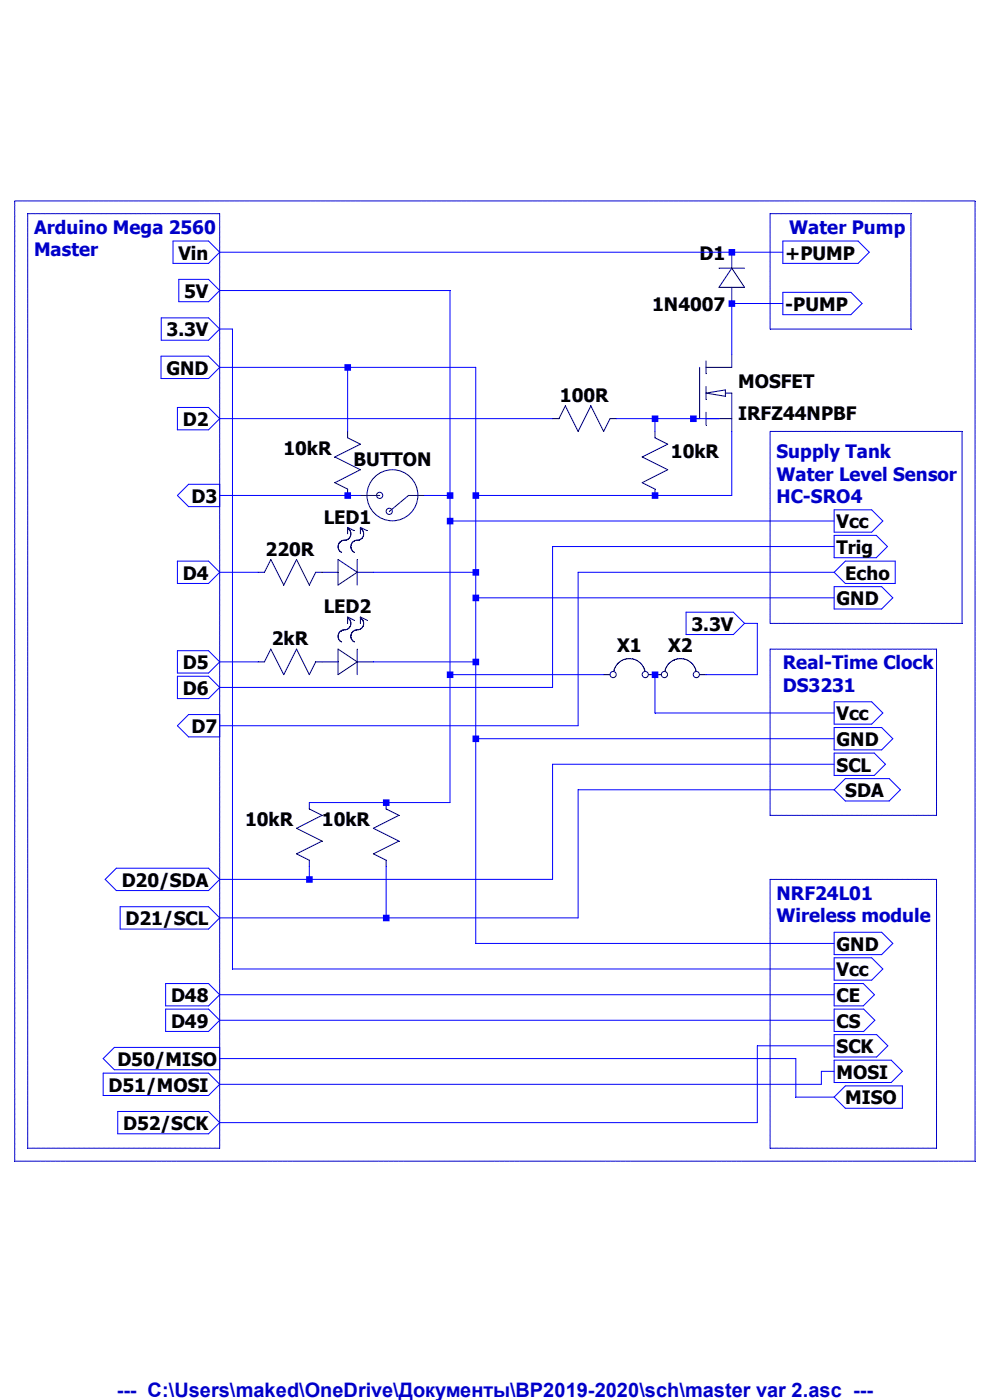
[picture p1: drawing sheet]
<svg xmlns="http://www.w3.org/2000/svg" width="210mm" height="297mm" viewBox="0 0 210 297" stroke-linecap="round" stroke-linejoin="round" font-family="sans-serif">
<path d="M117.2 88.8h1.4" fill="none" stroke="#00007f" stroke-width=".21"/>
<path d="M119.9 86.1l-1.3 2.7" fill="none" stroke="#00007f" stroke-width=".21"/>
<path d="M119.9 86.1l2.7 5.4" fill="none" stroke="#00007f" stroke-width=".21"/>
<path d="M125.3 86.1l-2.7 5.4" fill="none" stroke="#00007f" stroke-width=".21"/>
<path d="M125.3 86.1l2.8 5.4" fill="none" stroke="#00007f" stroke-width=".21"/>
<path d="M129.4 88.8h1.4" fill="none" stroke="#00007f" stroke-width=".21"/>
<path d="M129.4 88.8l-1.3 2.7" fill="none" stroke="#00007f" stroke-width=".21"/>
<path d="M155.2 83.4v8.1" fill="none" stroke="#00007f" stroke-width=".21"/>
<path d="M149.8 88.8h5.4" fill="none" stroke="#00007f" stroke-width=".21"/>
<path d="M153.9 83.4h1.3" fill="none" stroke="#00007f" stroke-width=".21"/>
<path d="M153.9 82.7l-4.1 .7" fill="none" stroke="#00007f" stroke-width=".21"/>
<path d="M149.8 83.4l4.1 .7" fill="none" stroke="#00007f" stroke-width=".21"/>
<path d="M153.9 82.7v1.4" fill="none" stroke="#00007f" stroke-width=".21"/>
<path d="M149.8 76.6v2.7" fill="none" stroke="#00007f" stroke-width=".21"/>
<path d="M149.8 82v2.8" fill="none" stroke="#00007f" stroke-width=".21"/>
<path d="M149.8 87.5v2.7" fill="none" stroke="#00007f" stroke-width=".21"/>
<path d="M147.1 88.8h1.3" fill="none" stroke="#00007f" stroke-width=".21"/>
<path d="M148.4 77.9v10.9" fill="none" stroke="#00007f" stroke-width=".21"/>
<path d="M149.8 77.9h5.4" fill="none" stroke="#00007f" stroke-width=".21"/>
<path d="M155.2 75.2v2.7" fill="none" stroke="#00007f" stroke-width=".21"/>
<path d="M152.5 56.9h5.4" fill="none" stroke="#00007f" stroke-width=".21"/>
<path d="M152.5 61h5.4" fill="none" stroke="#00007f" stroke-width=".21"/>
<path d="M155.2 56.9l-2.7 4.1" fill="none" stroke="#00007f" stroke-width=".21"/>
<path d="M155.2 56.9l2.7 4.1" fill="none" stroke="#00007f" stroke-width=".21"/>
<path d="M155.2 61v3.4" fill="none" stroke="#00007f" stroke-width=".21"/>
<path d="M155.2 53.5v3.4" fill="none" stroke="#00007f" stroke-width=".21"/>
<path d="M138.9 103.8v1.3" fill="none" stroke="#00007f" stroke-width=".21"/>
<path d="M136.2 102.4l2.7 1.4" fill="none" stroke="#00007f" stroke-width=".21"/>
<path d="M141.6 99.7l-5.4 2.7" fill="none" stroke="#00007f" stroke-width=".21"/>
<path d="M136.2 96.9l5.4 2.8" fill="none" stroke="#00007f" stroke-width=".21"/>
<path d="M141.6 94.2l-5.4 2.7" fill="none" stroke="#00007f" stroke-width=".21"/>
<path d="M138.9 91.5v1.4" fill="none" stroke="#00007f" stroke-width=".21"/>
<path d="M138.9 92.9l2.7 1.3" fill="none" stroke="#00007f" stroke-width=".21"/>
<path d="M73.7 91.5v1.4" fill="none" stroke="#00007f" stroke-width=".21"/>
<path d="M73.7 92.9l2.8 1.3" fill="none" stroke="#00007f" stroke-width=".21"/>
<path d="M76.5 94.2l-5.5 2.7" fill="none" stroke="#00007f" stroke-width=".21"/>
<path d="M71 96.9l5.5 2.8" fill="none" stroke="#00007f" stroke-width=".21"/>
<path d="M76.5 99.7l-5.5 2.7" fill="none" stroke="#00007f" stroke-width=".21"/>
<path d="M73.7 103.8v1.3" fill="none" stroke="#00007f" stroke-width=".21"/>
<path d="M71 102.4l2.7 1.4" fill="none" stroke="#00007f" stroke-width=".21"/>
<path d="M76.5 105.1h4.1" fill="none" stroke="#00007f" stroke-width=".21"/>
<path d="M86.7 105.1h3.3" fill="none" stroke="#00007f" stroke-width=".21"/>
<path d="M86.7 105.1l-4.1 3.4" fill="none" stroke="#00007f" stroke-width=".21"/>
<g fill="none" stroke="#00007f" stroke-width=".21">
<path d="M54.7 121.4h1.4"/>
<circle cx="80.5" cy="105.1" r=".66"/>
<circle cx="82.6" cy="108.5" r=".66"/>
<circle cx="83.2" cy="105.1" r="5.4"/>
</g>
<path d="M57.4 118.7l-1.3 2.7" fill="none" stroke="#00007f" stroke-width=".21"/>
<path d="M57.4 118.7l2.8 5.4" fill="none" stroke="#00007f" stroke-width=".21"/>
<path d="M62.9 118.7l-2.7 5.4" fill="none" stroke="#00007f" stroke-width=".21"/>
<path d="M62.9 118.7l2.7 5.4" fill="none" stroke="#00007f" stroke-width=".21"/>
<path d="M67 121.4h1.3" fill="none" stroke="#00007f" stroke-width=".21"/>
<path d="M67 121.4l-1.4 2.7" fill="none" stroke="#00007f" stroke-width=".21"/>
<path d="M75.8 118.7v5.4" fill="none" stroke="#00007f" stroke-width=".21"/>
<path d="M71.7 118.7v5.4" fill="none" stroke="#00007f" stroke-width=".21"/>
<path d="M71.7 118.7l4.1 2.7" fill="none" stroke="#00007f" stroke-width=".21"/>
<path d="M75.8 121.4l-4.1 2.7" fill="none" stroke="#00007f" stroke-width=".21"/>
<path d="M68.3 121.4h3.4" fill="none" stroke="#00007f" stroke-width=".21"/>
<path d="M75.8 121.4h3.4" fill="none" stroke="#00007f" stroke-width=".21"/>
<path d="M73.7 111.9l1.4 .7" fill="none" stroke="#00007f" stroke-width=".21"/>
<path d="M73.7 111.9v1.3" fill="none" stroke="#00007f" stroke-width=".21"/>
<path d="M76.5 111.9l1.4 .7" fill="none" stroke="#00007f" stroke-width=".21"/>
<path d="M76.5 111.9v1.3" fill="none" stroke="#00007f" stroke-width=".21"/>
<path d="M72.4 117.1l.1 .1" fill="none" stroke="#00007f" stroke-width=".21"/>
<path d="M72.3 117.1h.1" fill="none" stroke="#00007f" stroke-width=".21"/>
<path d="M72.2 117l.1 .1" fill="none" stroke="#00007f" stroke-width=".21"/>
<path d="M72.1 116.9l.1 .1" fill="none" stroke="#00007f" stroke-width=".21"/>
<path d="M72 116.8l.1 .1" fill="none" stroke="#00007f" stroke-width=".21"/>
<path d="M72 116.8h.1" fill="none" stroke="#00007f" stroke-width=".21"/>
<path d="M71.9 116.6l.1 .2" fill="none" stroke="#00007f" stroke-width=".21"/>
<path d="M71.8 116.5l.1 .1" fill="none" stroke="#00007f" stroke-width=".21"/>
<path d="M71.8 116.4v.1" fill="none" stroke="#00007f" stroke-width=".21"/>
<path d="M71.8 116.3v.1" fill="none" stroke="#00007f" stroke-width=".21"/>
<path d="M71.8 116.2v.1" fill="none" stroke="#00007f" stroke-width=".21"/>
<path d="M71.7 116.1l.1 .1" fill="none" stroke="#00007f" stroke-width=".21"/>
<path d="M71.7 116v.1" fill="none" stroke="#00007f" stroke-width=".21"/>
<path d="M71.7 115.9v.1" fill="none" stroke="#00007f" stroke-width=".21"/>
<path d="M71.8 115.8l-.1 .1" fill="none" stroke="#00007f" stroke-width=".21"/>
<path d="M71.8 115.7v.1" fill="none" stroke="#00007f" stroke-width=".21"/>
<path d="M71.8 115.5v.2" fill="none" stroke="#00007f" stroke-width=".21"/>
<path d="M71.8 115.4v.1" fill="none" stroke="#00007f" stroke-width=".21"/>
<path d="M71.9 115.3l-.1 .1" fill="none" stroke="#00007f" stroke-width=".21"/>
<path d="M71.9 115.2v.1" fill="none" stroke="#00007f" stroke-width=".21"/>
<path d="M72 115.1l-.1 .1" fill="none" stroke="#00007f" stroke-width=".21"/>
<path d="M72.1 115.1h-.1" fill="none" stroke="#00007f" stroke-width=".21"/>
<path d="M72.1 115v.1" fill="none" stroke="#00007f" stroke-width=".21"/>
<path d="M72.2 114.9l-.1 .1" fill="none" stroke="#00007f" stroke-width=".21"/>
<path d="M72.3 114.9h-.1" fill="none" stroke="#00007f" stroke-width=".21"/>
<path d="M72.4 114.8l-.1 .1" fill="none" stroke="#00007f" stroke-width=".21"/>
<path d="M72.5 114.7l-.1 .1" fill="none" stroke="#00007f" stroke-width=".21"/>
<path d="M72.6 114.7h-.1" fill="none" stroke="#00007f" stroke-width=".21"/>
<path d="M72.7 114.6l-.1 .1" fill="none" stroke="#00007f" stroke-width=".21"/>
<path d="M72.7 114.6h.2" fill="none" stroke="#00007f" stroke-width=".21"/>
<path d="M73 114.6h-.1" fill="none" stroke="#00007f" stroke-width=".21"/>
<path d="M73 114.6h.1" fill="none" stroke="#00007f" stroke-width=".21"/>
<path d="M73.7 112.1h.1" fill="none" stroke="#00007f" stroke-width=".21"/>
<path d="M73.8 112.1h.1" fill="none" stroke="#00007f" stroke-width=".21"/>
<path d="M73.9 112.1l.1 .1" fill="none" stroke="#00007f" stroke-width=".21"/>
<path d="M74 112.2v.1" fill="none" stroke="#00007f" stroke-width=".21"/>
<path d="M74 112.3l.1 .1" fill="none" stroke="#00007f" stroke-width=".21"/>
<path d="M74.1 112.4l.1 .1" fill="none" stroke="#00007f" stroke-width=".21"/>
<path d="M74.2 112.5l.1 .1" fill="none" stroke="#00007f" stroke-width=".21"/>
<path d="M74.3 112.6v.1" fill="none" stroke="#00007f" stroke-width=".21"/>
<path d="M74.3 112.7v.1" fill="none" stroke="#00007f" stroke-width=".21"/>
<path d="M74.3 112.8l.1 .1" fill="none" stroke="#00007f" stroke-width=".21"/>
<path d="M74.4 112.9v.1" fill="none" stroke="#00007f" stroke-width=".21"/>
<path d="M74.4 113v.1" fill="none" stroke="#00007f" stroke-width=".21"/>
<path d="M74.4 113.1v.1" fill="none" stroke="#00007f" stroke-width=".21"/>
<path d="M74.4 113.2v.1" fill="none" stroke="#00007f" stroke-width=".21"/>
<path d="M74.4 113.3v.2" fill="none" stroke="#00007f" stroke-width=".21"/>
<path d="M74.4 113.5v.1" fill="none" stroke="#00007f" stroke-width=".21"/>
<path d="M74.4 113.6v.1" fill="none" stroke="#00007f" stroke-width=".21"/>
<path d="M74.4 113.7l-.1 .1" fill="none" stroke="#00007f" stroke-width=".21"/>
<path d="M74.3 113.8v.1" fill="none" stroke="#00007f" stroke-width=".21"/>
<path d="M74.3 113.9l-.1 .1" fill="none" stroke="#00007f" stroke-width=".21"/>
<path d="M74.2 114v.1" fill="none" stroke="#00007f" stroke-width=".21"/>
<path d="M74.2 114.1l-.1 .1" fill="none" stroke="#00007f" stroke-width=".21"/>
<path d="M74.1 114.2l-.1 .1" fill="none" stroke="#00007f" stroke-width=".21"/>
<path d="M74 114.3h-.1" fill="none" stroke="#00007f" stroke-width=".21"/>
<path d="M73.9 114.3l-.1 .1" fill="none" stroke="#00007f" stroke-width=".21"/>
<path d="M73.8 114.4h-.1" fill="none" stroke="#00007f" stroke-width=".21"/>
<path d="M73.7 114.4l-.1 .1" fill="none" stroke="#00007f" stroke-width=".21"/>
<path d="M73.6 114.5l-.1 .1" fill="none" stroke="#00007f" stroke-width=".21"/>
<path d="M73.4 114.6h.1" fill="none" stroke="#00007f" stroke-width=".21"/>
<path d="M73.4 114.6h-.1" fill="none" stroke="#00007f" stroke-width=".21"/>
<path d="M73.2 114.6h.1" fill="none" stroke="#00007f" stroke-width=".21"/>
<path d="M73.1 114.6h.1" fill="none" stroke="#00007f" stroke-width=".21"/>
<path d="M75.1 117.1l.1 .1" fill="none" stroke="#00007f" stroke-width=".21"/>
<path d="M75 117.1h.1" fill="none" stroke="#00007f" stroke-width=".21"/>
<path d="M74.9 117l.1 .1" fill="none" stroke="#00007f" stroke-width=".21"/>
<path d="M74.8 116.9l.1 .1" fill="none" stroke="#00007f" stroke-width=".21"/>
<path d="M74.8 116.8v.1" fill="none" stroke="#00007f" stroke-width=".21"/>
<path d="M74.7 116.8h.1" fill="none" stroke="#00007f" stroke-width=".21"/>
<path d="M74.6 116.6l.1 .2" fill="none" stroke="#00007f" stroke-width=".21"/>
<path d="M74.5 116.5l.1 .1" fill="none" stroke="#00007f" stroke-width=".21"/>
<path d="M74.5 116.4v.1" fill="none" stroke="#00007f" stroke-width=".21"/>
<path d="M74.5 116.3v.1" fill="none" stroke="#00007f" stroke-width=".21"/>
<path d="M74.5 116.2v.1" fill="none" stroke="#00007f" stroke-width=".21"/>
<path d="M74.4 116.1l.1 .1" fill="none" stroke="#00007f" stroke-width=".21"/>
<path d="M74.4 116v.1" fill="none" stroke="#00007f" stroke-width=".21"/>
<path d="M74.4 115.9v.1" fill="none" stroke="#00007f" stroke-width=".21"/>
<path d="M74.5 115.8l-.1 .1" fill="none" stroke="#00007f" stroke-width=".21"/>
<path d="M74.5 115.7v.1" fill="none" stroke="#00007f" stroke-width=".21"/>
<path d="M74.5 115.5v.2" fill="none" stroke="#00007f" stroke-width=".21"/>
<path d="M74.5 115.4v.1" fill="none" stroke="#00007f" stroke-width=".21"/>
<path d="M74.6 115.3l-.1 .1" fill="none" stroke="#00007f" stroke-width=".21"/>
<path d="M74.6 115.2v.1" fill="none" stroke="#00007f" stroke-width=".21"/>
<path d="M74.7 115.1l-.1 .1" fill="none" stroke="#00007f" stroke-width=".21"/>
<path d="M74.8 115.1h-.1" fill="none" stroke="#00007f" stroke-width=".21"/>
<path d="M74.8 115v.1" fill="none" stroke="#00007f" stroke-width=".21"/>
<path d="M74.9 114.9l-.1 .1" fill="none" stroke="#00007f" stroke-width=".21"/>
<path d="M75.1 114.9h-.2" fill="none" stroke="#00007f" stroke-width=".21"/>
<path d="M75.1 114.8v.1" fill="none" stroke="#00007f" stroke-width=".21"/>
<path d="M75.2 114.7l-.1 .1" fill="none" stroke="#00007f" stroke-width=".21"/>
<path d="M75.4 114.7h-.2" fill="none" stroke="#00007f" stroke-width=".21"/>
<path d="M75.4 114.6v.1" fill="none" stroke="#00007f" stroke-width=".21"/>
<path d="M75.4 114.6h.2" fill="none" stroke="#00007f" stroke-width=".21"/>
<path d="M75.7 114.6h-.1" fill="none" stroke="#00007f" stroke-width=".21"/>
<path d="M75.7 114.6h.1" fill="none" stroke="#00007f" stroke-width=".21"/>
<path d="M76.4 112.1h.1" fill="none" stroke="#00007f" stroke-width=".21"/>
<path d="M76.5 112.1h.1" fill="none" stroke="#00007f" stroke-width=".21"/>
<path d="M76.6 112.1l.1 .1" fill="none" stroke="#00007f" stroke-width=".21"/>
<path d="M76.7 112.2l.1 .1" fill="none" stroke="#00007f" stroke-width=".21"/>
<path d="M76.8 112.3v.1" fill="none" stroke="#00007f" stroke-width=".21"/>
<path d="M76.8 112.4l.1 .1" fill="none" stroke="#00007f" stroke-width=".21"/>
<path d="M76.9 112.5l.1 .1" fill="none" stroke="#00007f" stroke-width=".21"/>
<path d="M77 112.6v.1" fill="none" stroke="#00007f" stroke-width=".21"/>
<path d="M77 112.7v.1" fill="none" stroke="#00007f" stroke-width=".21"/>
<path d="M77 112.8l.1 .1" fill="none" stroke="#00007f" stroke-width=".21"/>
<path d="M77.1 112.9v.1" fill="none" stroke="#00007f" stroke-width=".21"/>
<path d="M77.1 113v.1" fill="none" stroke="#00007f" stroke-width=".21"/>
<path d="M77.1 113.1v.1" fill="none" stroke="#00007f" stroke-width=".21"/>
<path d="M77.1 113.2v.1" fill="none" stroke="#00007f" stroke-width=".21"/>
<path d="M77.1 113.3v.2" fill="none" stroke="#00007f" stroke-width=".21"/>
<path d="M77.1 113.5v.1" fill="none" stroke="#00007f" stroke-width=".21"/>
<path d="M77.1 113.6v.1" fill="none" stroke="#00007f" stroke-width=".21"/>
<path d="M77.1 113.7l-.1 .1" fill="none" stroke="#00007f" stroke-width=".21"/>
<path d="M77 113.8v.1" fill="none" stroke="#00007f" stroke-width=".21"/>
<path d="M77 113.9l-.1 .1" fill="none" stroke="#00007f" stroke-width=".21"/>
<path d="M76.9 114v.1" fill="none" stroke="#00007f" stroke-width=".21"/>
<path d="M76.9 114.1l-.1 .1" fill="none" stroke="#00007f" stroke-width=".21"/>
<path d="M76.8 114.2l-.1 .1" fill="none" stroke="#00007f" stroke-width=".21"/>
<path d="M76.7 114.3h-.1" fill="none" stroke="#00007f" stroke-width=".21"/>
<path d="M76.6 114.3l-.1 .1" fill="none" stroke="#00007f" stroke-width=".21"/>
<path d="M76.5 114.4h.1" fill="none" stroke="#00007f" stroke-width=".21"/>
<path d="M76.5 114.4l-.2 .1" fill="none" stroke="#00007f" stroke-width=".21"/>
<path d="M76.3 114.5l-.1 .1" fill="none" stroke="#00007f" stroke-width=".21"/>
<path d="M76.1 114.6h.1" fill="none" stroke="#00007f" stroke-width=".21"/>
<path d="M76.1 114.6h-.1" fill="none" stroke="#00007f" stroke-width=".21"/>
<path d="M75.9 114.6h.1" fill="none" stroke="#00007f" stroke-width=".21"/>
<path d="M75.8 114.6h.1" fill="none" stroke="#00007f" stroke-width=".21"/>
<path d="M54.7 140.4h1.4" fill="none" stroke="#00007f" stroke-width=".21"/>
<path d="M57.4 137.7l-1.3 2.7" fill="none" stroke="#00007f" stroke-width=".21"/>
<path d="M57.4 137.7l2.8 5.4" fill="none" stroke="#00007f" stroke-width=".21"/>
<path d="M62.9 137.7l-2.7 5.4" fill="none" stroke="#00007f" stroke-width=".21"/>
<path d="M62.9 137.7l2.7 5.4" fill="none" stroke="#00007f" stroke-width=".21"/>
<path d="M67 140.4h1.3" fill="none" stroke="#00007f" stroke-width=".21"/>
<path d="M67 140.4l-1.4 2.7" fill="none" stroke="#00007f" stroke-width=".21"/>
<path d="M75.8 137.7v5.4" fill="none" stroke="#00007f" stroke-width=".21"/>
<path d="M71.7 137.7v5.4" fill="none" stroke="#00007f" stroke-width=".21"/>
<path d="M71.7 137.7l4.1 2.7" fill="none" stroke="#00007f" stroke-width=".21"/>
<path d="M75.8 140.4l-4.1 2.7" fill="none" stroke="#00007f" stroke-width=".21"/>
<path d="M68.3 140.4h3.4" fill="none" stroke="#00007f" stroke-width=".21"/>
<path d="M75.8 140.4h3.4" fill="none" stroke="#00007f" stroke-width=".21"/>
<path d="M73.7 130.9l1.4 .7" fill="none" stroke="#00007f" stroke-width=".21"/>
<path d="M73.7 130.9v1.3" fill="none" stroke="#00007f" stroke-width=".21"/>
<path d="M76.5 130.9l1.4 .7" fill="none" stroke="#00007f" stroke-width=".21"/>
<path d="M76.5 130.9v1.3" fill="none" stroke="#00007f" stroke-width=".21"/>
<path d="M72.4 136.1l.1 .1" fill="none" stroke="#00007f" stroke-width=".21"/>
<path d="M72.3 136.1h.1" fill="none" stroke="#00007f" stroke-width=".21"/>
<path d="M72.2 136l.1 .1" fill="none" stroke="#00007f" stroke-width=".21"/>
<path d="M72.1 135.9l.1 .1" fill="none" stroke="#00007f" stroke-width=".21"/>
<path d="M72 135.8l.1 .1" fill="none" stroke="#00007f" stroke-width=".21"/>
<path d="M72 135.8h.1" fill="none" stroke="#00007f" stroke-width=".21"/>
<path d="M71.9 135.6l.1 .2" fill="none" stroke="#00007f" stroke-width=".21"/>
<path d="M71.8 135.6h.1" fill="none" stroke="#00007f" stroke-width=".21"/>
<path d="M71.8 135.5v.1" fill="none" stroke="#00007f" stroke-width=".21"/>
<path d="M71.8 135.3v.2" fill="none" stroke="#00007f" stroke-width=".21"/>
<path d="M71.8 135.2v.1" fill="none" stroke="#00007f" stroke-width=".21"/>
<path d="M71.7 135.1l.1 .1" fill="none" stroke="#00007f" stroke-width=".21"/>
<path d="M71.7 135v.1" fill="none" stroke="#00007f" stroke-width=".21"/>
<path d="M71.7 134.9v.1" fill="none" stroke="#00007f" stroke-width=".21"/>
<path d="M71.8 134.8l-.1 .1" fill="none" stroke="#00007f" stroke-width=".21"/>
<path d="M71.8 134.7v.1" fill="none" stroke="#00007f" stroke-width=".21"/>
<path d="M71.8 134.5v.2" fill="none" stroke="#00007f" stroke-width=".21"/>
<path d="M71.8 134.5h.1" fill="none" stroke="#00007f" stroke-width=".21"/>
<path d="M71.9 134.4l-.1 .1" fill="none" stroke="#00007f" stroke-width=".21"/>
<path d="M71.9 134.2v.2" fill="none" stroke="#00007f" stroke-width=".21"/>
<path d="M72 134.2h-.1" fill="none" stroke="#00007f" stroke-width=".21"/>
<path d="M72.1 134.1l-.1 .1" fill="none" stroke="#00007f" stroke-width=".21"/>
<path d="M72.1 134v.1" fill="none" stroke="#00007f" stroke-width=".21"/>
<path d="M72.2 133.9l-.1 .1" fill="none" stroke="#00007f" stroke-width=".21"/>
<path d="M72.3 133.9h-.1" fill="none" stroke="#00007f" stroke-width=".21"/>
<path d="M72.4 133.8l-.1 .1" fill="none" stroke="#00007f" stroke-width=".21"/>
<path d="M72.5 133.7l-.1 .1" fill="none" stroke="#00007f" stroke-width=".21"/>
<path d="M72.6 133.7h-.1" fill="none" stroke="#00007f" stroke-width=".21"/>
<path d="M72.7 133.6l-.1 .1" fill="none" stroke="#00007f" stroke-width=".21"/>
<path d="M72.7 133.6h.2" fill="none" stroke="#00007f" stroke-width=".21"/>
<path d="M73 133.6h-.1" fill="none" stroke="#00007f" stroke-width=".21"/>
<path d="M73 133.6h.1" fill="none" stroke="#00007f" stroke-width=".21"/>
<path d="M73.7 131.1h.1" fill="none" stroke="#00007f" stroke-width=".21"/>
<path d="M73.8 131.1h.1" fill="none" stroke="#00007f" stroke-width=".21"/>
<path d="M73.9 131.1l.1 .1" fill="none" stroke="#00007f" stroke-width=".21"/>
<path d="M74 131.2v.1" fill="none" stroke="#00007f" stroke-width=".21"/>
<path d="M74 131.3l.1 .1" fill="none" stroke="#00007f" stroke-width=".21"/>
<path d="M74.1 131.4l.1 .1" fill="none" stroke="#00007f" stroke-width=".21"/>
<path d="M74.2 131.5l.1 .1" fill="none" stroke="#00007f" stroke-width=".21"/>
<path d="M74.3 131.6v.1" fill="none" stroke="#00007f" stroke-width=".21"/>
<path d="M74.3 131.7v.1" fill="none" stroke="#00007f" stroke-width=".21"/>
<path d="M74.3 131.8l.1 .1" fill="none" stroke="#00007f" stroke-width=".21"/>
<path d="M74.4 131.9v.1" fill="none" stroke="#00007f" stroke-width=".21"/>
<path d="M74.4 132v.1" fill="none" stroke="#00007f" stroke-width=".21"/>
<path d="M74.4 132.1v.1" fill="none" stroke="#00007f" stroke-width=".21"/>
<path d="M74.4 132.2v.1" fill="none" stroke="#00007f" stroke-width=".21"/>
<path d="M74.4 132.3v.2" fill="none" stroke="#00007f" stroke-width=".21"/>
<path d="M74.4 132.5v.1" fill="none" stroke="#00007f" stroke-width=".21"/>
<path d="M74.4 132.6v.1" fill="none" stroke="#00007f" stroke-width=".21"/>
<path d="M74.4 132.7l-.1 .1" fill="none" stroke="#00007f" stroke-width=".21"/>
<path d="M74.3 132.8v.1" fill="none" stroke="#00007f" stroke-width=".21"/>
<path d="M74.3 132.9l-.1 .1" fill="none" stroke="#00007f" stroke-width=".21"/>
<path d="M74.2 133v.1" fill="none" stroke="#00007f" stroke-width=".21"/>
<path d="M74.2 133.1l-.1 .1" fill="none" stroke="#00007f" stroke-width=".21"/>
<path d="M74.1 133.2l-.1 .1" fill="none" stroke="#00007f" stroke-width=".21"/>
<path d="M74 133.3h-.1" fill="none" stroke="#00007f" stroke-width=".21"/>
<path d="M73.9 133.3l-.1 .1" fill="none" stroke="#00007f" stroke-width=".21"/>
<path d="M73.8 133.4h-.1" fill="none" stroke="#00007f" stroke-width=".21"/>
<path d="M73.7 133.4l-.1 .1" fill="none" stroke="#00007f" stroke-width=".21"/>
<path d="M73.6 133.5l-.1 .1" fill="none" stroke="#00007f" stroke-width=".21"/>
<path d="M73.4 133.6h.1" fill="none" stroke="#00007f" stroke-width=".21"/>
<path d="M73.4 133.6h-.1" fill="none" stroke="#00007f" stroke-width=".21"/>
<path d="M73.2 133.6h.1" fill="none" stroke="#00007f" stroke-width=".21"/>
<path d="M73.1 133.6h.1" fill="none" stroke="#00007f" stroke-width=".21"/>
<path d="M75.1 136.1l.1 .1" fill="none" stroke="#00007f" stroke-width=".21"/>
<path d="M75 136.1h.1" fill="none" stroke="#00007f" stroke-width=".21"/>
<path d="M74.9 136l.1 .1" fill="none" stroke="#00007f" stroke-width=".21"/>
<path d="M74.8 135.9l.1 .1" fill="none" stroke="#00007f" stroke-width=".21"/>
<path d="M74.8 135.8v.1" fill="none" stroke="#00007f" stroke-width=".21"/>
<path d="M74.7 135.8h.1" fill="none" stroke="#00007f" stroke-width=".21"/>
<path d="M74.6 135.6l.1 .2" fill="none" stroke="#00007f" stroke-width=".21"/>
<path d="M74.5 135.6h.1" fill="none" stroke="#00007f" stroke-width=".21"/>
<path d="M74.5 135.5v.1" fill="none" stroke="#00007f" stroke-width=".21"/>
<path d="M74.5 135.3v.2" fill="none" stroke="#00007f" stroke-width=".21"/>
<path d="M74.5 135.2v.1" fill="none" stroke="#00007f" stroke-width=".21"/>
<path d="M74.4 135.1l.1 .1" fill="none" stroke="#00007f" stroke-width=".21"/>
<path d="M74.4 135v.1" fill="none" stroke="#00007f" stroke-width=".21"/>
<path d="M74.4 134.9v.1" fill="none" stroke="#00007f" stroke-width=".21"/>
<path d="M74.5 134.8l-.1 .1" fill="none" stroke="#00007f" stroke-width=".21"/>
<path d="M74.5 134.7v.1" fill="none" stroke="#00007f" stroke-width=".21"/>
<path d="M74.5 134.5v.2" fill="none" stroke="#00007f" stroke-width=".21"/>
<path d="M74.5 134.5h.1" fill="none" stroke="#00007f" stroke-width=".21"/>
<path d="M74.6 134.4l-.1 .1" fill="none" stroke="#00007f" stroke-width=".21"/>
<path d="M74.6 134.2v.2" fill="none" stroke="#00007f" stroke-width=".21"/>
<path d="M74.7 134.2h-.1" fill="none" stroke="#00007f" stroke-width=".21"/>
<path d="M74.8 134.1l-.1 .1" fill="none" stroke="#00007f" stroke-width=".21"/>
<path d="M74.8 134v.1" fill="none" stroke="#00007f" stroke-width=".21"/>
<path d="M74.9 133.9l-.1 .1" fill="none" stroke="#00007f" stroke-width=".21"/>
<path d="M75.1 133.9h-.2" fill="none" stroke="#00007f" stroke-width=".21"/>
<path d="M75.1 133.8v.1" fill="none" stroke="#00007f" stroke-width=".21"/>
<path d="M75.2 133.7l-.1 .1" fill="none" stroke="#00007f" stroke-width=".21"/>
<path d="M75.4 133.7h-.2" fill="none" stroke="#00007f" stroke-width=".21"/>
<path d="M75.4 133.6v.1" fill="none" stroke="#00007f" stroke-width=".21"/>
<path d="M75.4 133.6h.2" fill="none" stroke="#00007f" stroke-width=".21"/>
<path d="M75.7 133.6h-.1" fill="none" stroke="#00007f" stroke-width=".21"/>
<path d="M75.7 133.6h.1" fill="none" stroke="#00007f" stroke-width=".21"/>
<path d="M76.4 131.1h.1" fill="none" stroke="#00007f" stroke-width=".21"/>
<path d="M76.5 131.1h.1" fill="none" stroke="#00007f" stroke-width=".21"/>
<path d="M76.6 131.1l.1 .1" fill="none" stroke="#00007f" stroke-width=".21"/>
<path d="M76.7 131.2l.1 .1" fill="none" stroke="#00007f" stroke-width=".21"/>
<path d="M76.8 131.3v.1" fill="none" stroke="#00007f" stroke-width=".21"/>
<path d="M76.8 131.4l.1 .1" fill="none" stroke="#00007f" stroke-width=".21"/>
<path d="M76.9 131.5l.1 .1" fill="none" stroke="#00007f" stroke-width=".21"/>
<path d="M77 131.6v.1" fill="none" stroke="#00007f" stroke-width=".21"/>
<path d="M77 131.7v.1" fill="none" stroke="#00007f" stroke-width=".21"/>
<path d="M77 131.8l.1 .1" fill="none" stroke="#00007f" stroke-width=".21"/>
<path d="M77.1 131.9v.1" fill="none" stroke="#00007f" stroke-width=".21"/>
<path d="M77.1 132v.1" fill="none" stroke="#00007f" stroke-width=".21"/>
<path d="M77.1 132.1v.1" fill="none" stroke="#00007f" stroke-width=".21"/>
<path d="M77.1 132.2v.1" fill="none" stroke="#00007f" stroke-width=".21"/>
<path d="M77.1 132.3v.2" fill="none" stroke="#00007f" stroke-width=".21"/>
<path d="M77.1 132.5v.1" fill="none" stroke="#00007f" stroke-width=".21"/>
<path d="M77.1 132.6v.1" fill="none" stroke="#00007f" stroke-width=".21"/>
<path d="M77.1 132.7l-.1 .1" fill="none" stroke="#00007f" stroke-width=".21"/>
<path d="M77 132.8v.1" fill="none" stroke="#00007f" stroke-width=".21"/>
<path d="M77 132.9l-.1 .1" fill="none" stroke="#00007f" stroke-width=".21"/>
<path d="M76.9 133v.1" fill="none" stroke="#00007f" stroke-width=".21"/>
<path d="M76.9 133.1l-.1 .1" fill="none" stroke="#00007f" stroke-width=".21"/>
<path d="M76.8 133.2l-.1 .1" fill="none" stroke="#00007f" stroke-width=".21"/>
<path d="M76.7 133.3h-.1" fill="none" stroke="#00007f" stroke-width=".21"/>
<path d="M76.6 133.3l-.1 .1" fill="none" stroke="#00007f" stroke-width=".21"/>
<path d="M76.5 133.4h.1" fill="none" stroke="#00007f" stroke-width=".21"/>
<path d="M76.5 133.4l-.2 .1" fill="none" stroke="#00007f" stroke-width=".21"/>
<path d="M76.3 133.5l-.1 .1" fill="none" stroke="#00007f" stroke-width=".21"/>
<path d="M76.1 133.6h.1" fill="none" stroke="#00007f" stroke-width=".21"/>
<path d="M76.1 133.6h-.1" fill="none" stroke="#00007f" stroke-width=".21"/>
<path d="M75.9 133.6h.1" fill="none" stroke="#00007f" stroke-width=".21"/>
<path d="M75.8 133.6h.1" fill="none" stroke="#00007f" stroke-width=".21"/>
<path d="M65.6 170.3v1.3" fill="none" stroke="#00007f" stroke-width=".21"/>
<path d="M65.6 171.6l2.7 1.4" fill="none" stroke="#00007f" stroke-width=".21"/>
<path d="M68.3 173l-5.4 2.7" fill="none" stroke="#00007f" stroke-width=".21"/>
<path d="M62.9 175.7l5.4 2.7" fill="none" stroke="#00007f" stroke-width=".21"/>
<path d="M68.3 178.4l-5.4 2.7" fill="none" stroke="#00007f" stroke-width=".21"/>
<path d="M65.6 182.5v1.4" fill="none" stroke="#00007f" stroke-width=".21"/>
<path d="M62.9 181.1l2.7 1.4" fill="none" stroke="#00007f" stroke-width=".21"/>
<path d="M81.9 170.3v1.3" fill="none" stroke="#00007f" stroke-width=".21"/>
<path d="M81.9 171.6l2.7 1.4" fill="none" stroke="#00007f" stroke-width=".21"/>
<path d="M84.6 173l-5.4 2.7" fill="none" stroke="#00007f" stroke-width=".21"/>
<path d="M79.2 175.7l5.4 2.7" fill="none" stroke="#00007f" stroke-width=".21"/>
<path d="M84.6 178.4l-5.4 2.7" fill="none" stroke="#00007f" stroke-width=".21"/>
<path d="M81.9 182.5v1.4" fill="none" stroke="#00007f" stroke-width=".21"/>
<path d="M79.2 181.1l2.7 1.4" fill="none" stroke="#00007f" stroke-width=".21"/>
<path d="M137.6 143.1h1.3" fill="none" stroke="#00007f" stroke-width=".21"/>
<path d="M128.1 143.1h1.3" fill="none" stroke="#00007f" stroke-width=".21"/>
<g fill="none" stroke="#00007f" stroke-width=".21">
<path d="M130.3 142.2l-.1 .3"/>
<circle cx="130.1" cy="143.1" r=".66"/>
<circle cx="136.9" cy="143.1" r=".66"/>
</g>
<path d="M130.3 141.9v.3" fill="none" stroke="#00007f" stroke-width=".21"/>
<path d="M130.5 141.6l-.2 .3" fill="none" stroke="#00007f" stroke-width=".21"/>
<path d="M130.6 141.4l-.1 .2" fill="none" stroke="#00007f" stroke-width=".21"/>
<path d="M130.8 141.1l-.2 .3" fill="none" stroke="#00007f" stroke-width=".21"/>
<path d="M130.9 140.9l-.1 .2" fill="none" stroke="#00007f" stroke-width=".21"/>
<path d="M131.1 140.7l-.2 .2" fill="none" stroke="#00007f" stroke-width=".21"/>
<path d="M131.4 140.5l-.3 .2" fill="none" stroke="#00007f" stroke-width=".21"/>
<path d="M131.6 140.3l-.2 .2" fill="none" stroke="#00007f" stroke-width=".21"/>
<path d="M131.8 140.2l-.2 .1" fill="none" stroke="#00007f" stroke-width=".21"/>
<path d="M132.1 140l-.3 .2" fill="none" stroke="#00007f" stroke-width=".21"/>
<path d="M132.4 139.9l-.3 .1" fill="none" stroke="#00007f" stroke-width=".21"/>
<path d="M132.6 139.8l-.2 .1" fill="none" stroke="#00007f" stroke-width=".21"/>
<path d="M132.9 139.8h-.3" fill="none" stroke="#00007f" stroke-width=".21"/>
<path d="M133.2 139.7l-.3 .1" fill="none" stroke="#00007f" stroke-width=".21"/>
<path d="M133.2 139.7h.3" fill="none" stroke="#00007f" stroke-width=".21"/>
<path d="M133.5 139.7h.3" fill="none" stroke="#00007f" stroke-width=".21"/>
<path d="M133.8 139.7l.3 .1" fill="none" stroke="#00007f" stroke-width=".21"/>
<path d="M134.1 139.8h.3" fill="none" stroke="#00007f" stroke-width=".21"/>
<path d="M134.4 139.8l.3 .1" fill="none" stroke="#00007f" stroke-width=".21"/>
<path d="M134.7 139.9l.2 .1" fill="none" stroke="#00007f" stroke-width=".21"/>
<path d="M134.9 140l.3 .2" fill="none" stroke="#00007f" stroke-width=".21"/>
<path d="M135.2 140.2l.2 .1" fill="none" stroke="#00007f" stroke-width=".21"/>
<path d="M135.4 140.3l.2 .2" fill="none" stroke="#00007f" stroke-width=".21"/>
<path d="M135.6 140.5l.3 .2" fill="none" stroke="#00007f" stroke-width=".21"/>
<path d="M135.9 140.7l.2 .2" fill="none" stroke="#00007f" stroke-width=".21"/>
<path d="M136.1 140.9l.2 .2" fill="none" stroke="#00007f" stroke-width=".21"/>
<path d="M136.3 141.1l.1 .3" fill="none" stroke="#00007f" stroke-width=".21"/>
<path d="M136.4 141.4l.2 .2" fill="none" stroke="#00007f" stroke-width=".21"/>
<path d="M136.6 141.6l.1 .3" fill="none" stroke="#00007f" stroke-width=".21"/>
<path d="M136.7 141.9l.1 .3" fill="none" stroke="#00007f" stroke-width=".21"/>
<path d="M136.8 142.2v.3" fill="none" stroke="#00007f" stroke-width=".21"/>
<path d="M148.4 143.1h1.4" fill="none" stroke="#00007f" stroke-width=".21"/>
<path d="M138.9 143.1h1.4" fill="none" stroke="#00007f" stroke-width=".21"/>
<g fill="none" stroke="#00007f" stroke-width=".21">
<path d="M141.1 142.2v.3"/>
<circle cx="140.9" cy="143.1" r=".66"/>
<circle cx="147.7" cy="143.1" r=".66"/>
</g>
<path d="M141.2 141.9l-.1 .3" fill="none" stroke="#00007f" stroke-width=".21"/>
<path d="M141.3 141.6l-.1 .3" fill="none" stroke="#00007f" stroke-width=".21"/>
<path d="M141.4 141.4l-.1 .2" fill="none" stroke="#00007f" stroke-width=".21"/>
<path d="M141.6 141.1l-.2 .3" fill="none" stroke="#00007f" stroke-width=".21"/>
<path d="M141.8 140.9l-.2 .2" fill="none" stroke="#00007f" stroke-width=".21"/>
<path d="M142 140.7l-.2 .2" fill="none" stroke="#00007f" stroke-width=".21"/>
<path d="M142.2 140.5l-.2 .2" fill="none" stroke="#00007f" stroke-width=".21"/>
<path d="M142.5 140.3l-.3 .2" fill="none" stroke="#00007f" stroke-width=".21"/>
<path d="M142.7 140.2l-.2 .1" fill="none" stroke="#00007f" stroke-width=".21"/>
<path d="M143 140l-.3 .2" fill="none" stroke="#00007f" stroke-width=".21"/>
<path d="M143.2 139.9l-.2 .1" fill="none" stroke="#00007f" stroke-width=".21"/>
<path d="M143.5 139.8l-.3 .1" fill="none" stroke="#00007f" stroke-width=".21"/>
<path d="M143.8 139.8h-.3" fill="none" stroke="#00007f" stroke-width=".21"/>
<path d="M144.1 139.7l-.3 .1" fill="none" stroke="#00007f" stroke-width=".21"/>
<path d="M144.1 139.7h.3" fill="none" stroke="#00007f" stroke-width=".21"/>
<path d="M144.4 139.7h.3" fill="none" stroke="#00007f" stroke-width=".21"/>
<path d="M144.7 139.7l.2 .1" fill="none" stroke="#00007f" stroke-width=".21"/>
<path d="M144.9 139.8h.3" fill="none" stroke="#00007f" stroke-width=".21"/>
<path d="M145.2 139.8l.3 .1" fill="none" stroke="#00007f" stroke-width=".21"/>
<path d="M145.5 139.9l.3 .1" fill="none" stroke="#00007f" stroke-width=".21"/>
<path d="M145.8 140l.2 .2" fill="none" stroke="#00007f" stroke-width=".21"/>
<path d="M146 140.2l.3 .1" fill="none" stroke="#00007f" stroke-width=".21"/>
<path d="M146.3 140.3l.2 .2" fill="none" stroke="#00007f" stroke-width=".21"/>
<path d="M146.5 140.5l.2 .2" fill="none" stroke="#00007f" stroke-width=".21"/>
<path d="M146.7 140.7l.2 .2" fill="none" stroke="#00007f" stroke-width=".21"/>
<path d="M146.9 140.9l.2 .2" fill="none" stroke="#00007f" stroke-width=".21"/>
<path d="M147.1 141.1l.2 .3" fill="none" stroke="#00007f" stroke-width=".21"/>
<path d="M147.3 141.4l.1 .2" fill="none" stroke="#00007f" stroke-width=".21"/>
<path d="M147.4 141.6l.1 .3" fill="none" stroke="#00007f" stroke-width=".21"/>
<path d="M147.5 141.9l.1 .3" fill="none" stroke="#00007f" stroke-width=".21"/>
<path d="M147.6 142.2l.1 .3" fill="none" stroke="#00007f" stroke-width=".21"/>
<g fill="none" stroke="#00f" stroke-width=".21">
<path d="M36.7 51.1h7.5l2.4 2.4-2.4 2.4h-7.5zM37.9 59.3h6.3l2.4 2.3-2.4 2.4h-6.3zM46.6 53.5h108.6M166.1 51.1h15.9l2.4 2.4-2.4 2.4h-15.9zM34.2 75.6h10l2.4 2.3-2.4 2.4h-10zM34.2 67.4h10l2.4 2.4-2.4 2.4h-10zM166.1 62h14.4l2.4 2.4-2.4 2.4h-14.4zM37.6 86.4h6.6l2.4 2.4-2.4 2.4h-6.6zM37.6 119h6.6l2.4 2.4-2.4 2.4h-6.6zM40 102.7h6.6v4.8h-6.6l-2.4-2.4zM177 108.2h7.9l2.4 2.3-2.4 2.4h-7.9zM177 113.6h8.9l2.4 2.4-2.4 2.3h-8.9z"/>
<path d="M37.6 138h6.6l2.4 2.4-2.4 2.4h-6.6zM145.5 129.9h10.1l2.3 2.3-2.3 2.4h-10.1zM177 124.5h10l2.4 2.3-2.4 2.4h-10zM177 121.4l2.3-2.4h10.6v4.8h-10.6zM37.6 143.5h6.6l2.4 2.3-2.4 2.4h-6.6zM37.6 154l2.4-2.4h6.6v4.7h-6.6zM177 148.9h7.9l2.4 2.4-2.4 2.3h-7.9zM177 154.3h10l2.4 2.4-2.4 2.4h-10zM177 159.8h8.5l2.3 2.3-2.3 2.4h-8.5zM177 167.6l2.3-2.4h9.3l2.4 2.4-2.4 2.3h-9.3zM24.7 184.2h19.5l2.4 2.4-2.4 2.3h-19.5l-2.4-2.3zM25.5 192.4h18.7l2.4 2.3-2.4 2.4h-18.7z"/>
<path d="M177 197.8h10l2.4 2.4-2.4 2.3h-10zM35.1 208.7h9.1l2.4 2.3-2.4 2.4h-9.1zM35.1 214.1h9.1l2.4 2.4-2.4 2.3h-9.1zM177 203.2h7.9l2.4 2.4-2.4 2.3h-7.9zM177 208.7h6.1l2.4 2.3-2.4 2.4h-6.1zM177 214.1h6.2l2.4 2.4-2.4 2.3h-6.2zM177 219.5h9l2.3 2.4-2.3 2.3h-9zM21.9 224.6l2.4-2.4h22.3v4.7h-22.3zM21.9 227.7h22.3l2.4 2.3-2.4 2.4h-22.3zM25 235.8h19.2l2.4 2.4-2.4 2.3h-19.2zM177 224.9h12.1l2.3 2.4-2.3 2.4h-12.1zM177 232.7l2.3-2.3h12.1v4.7h-12.1z"/>
</g>
<path d="M155.2 53.5h10.9" fill="none" stroke="#00f" stroke-width=".21"/>
<path d="M46.6 61.6h48.9" fill="none" stroke="#00f" stroke-width=".21"/>
<path d="M155.2 64.4h10.9" fill="none" stroke="#00f" stroke-width=".21"/>
<path d="M46.6 69.8h2.7" fill="none" stroke="#00f" stroke-width=".21"/>
<path d="M155.2 64.4v10.8" fill="none" stroke="#00f" stroke-width=".21"/>
<path d="M46.6 77.9h27.1" fill="none" stroke="#00f" stroke-width=".21"/>
<path d="M73.7 77.9h27.2" fill="none" stroke="#00f" stroke-width=".21"/>
<path d="M46.6 88.8h70.6" fill="none" stroke="#00f" stroke-width=".21"/>
<path d="M130.8 88.8h8.1" fill="none" stroke="#00f" stroke-width=".21"/>
<path d="M138.9 88.8h8.2" fill="none" stroke="#00f" stroke-width=".21"/>
<path d="M147.1 88.8h5.4" fill="none" stroke="#00f" stroke-width=".21"/>
<path d="M73.7 77.9v13.6" fill="none" stroke="#00f" stroke-width=".21"/>
<path d="M138.9 88.8v2.7" fill="none" stroke="#00f" stroke-width=".21"/>
<path d="M46.6 105.1h27.1" fill="none" stroke="#00f" stroke-width=".21"/>
<path d="M73.7 105.1h2.8" fill="none" stroke="#00f" stroke-width=".21"/>
<path d="M95.5 61.6v43.5" fill="none" stroke="#00f" stroke-width=".21"/>
<path d="M90 105.1h5.5" fill="none" stroke="#00f" stroke-width=".21"/>
<path d="M100.9 77.9v27.2" fill="none" stroke="#00f" stroke-width=".21"/>
<path d="M100.9 105.1h38" fill="none" stroke="#00f" stroke-width=".21"/>
<path d="M155.2 91.5v13.6" fill="none" stroke="#00f" stroke-width=".21"/>
<path d="M138.9 105.1h16.3" fill="none" stroke="#00f" stroke-width=".21"/>
<path d="M95.5 105.1v5.4" fill="none" stroke="#00f" stroke-width=".21"/>
<path d="M95.5 110.5h81.5" fill="none" stroke="#00f" stroke-width=".21"/>
<path d="M117.2 116h59.8" fill="none" stroke="#00f" stroke-width=".21"/>
<path d="M46.6 121.4h8.1" fill="none" stroke="#00f" stroke-width=".21"/>
<path d="M100.9 105.1v16.3" fill="none" stroke="#00f" stroke-width=".21"/>
<path d="M79.2 121.4h21.7" fill="none" stroke="#00f" stroke-width=".21"/>
<path d="M122.6 121.4h54.4" fill="none" stroke="#00f" stroke-width=".21"/>
<path d="M100.9 121.4v5.4" fill="none" stroke="#00f" stroke-width=".21"/>
<path d="M100.9 126.8h76.1" fill="none" stroke="#00f" stroke-width=".21"/>
<path d="M157.9 132.2h2.8" fill="none" stroke="#00f" stroke-width=".21"/>
<path d="M46.6 140.4h8.1" fill="none" stroke="#00f" stroke-width=".21"/>
<path d="M100.9 126.8v13.6" fill="none" stroke="#00f" stroke-width=".21"/>
<path d="M79.2 140.4h21.7" fill="none" stroke="#00f" stroke-width=".21"/>
<path d="M95.5 110.5v32.6" fill="none" stroke="#00f" stroke-width=".21"/>
<path d="M95.5 143.1h32.6" fill="none" stroke="#00f" stroke-width=".21"/>
<path d="M160.7 132.2v10.9" fill="none" stroke="#00f" stroke-width=".21"/>
<path d="M149.8 143.1h10.9" fill="none" stroke="#00f" stroke-width=".21"/>
<path d="M117.2 116v29.8" fill="none" stroke="#00f" stroke-width=".21"/>
<path d="M46.6 145.8h70.6" fill="none" stroke="#00f" stroke-width=".21"/>
<path d="M138.9 143.1v8.2" fill="none" stroke="#00f" stroke-width=".21"/>
<path d="M138.9 151.3h38.1" fill="none" stroke="#00f" stroke-width=".21"/>
<path d="M122.6 121.4v32.6" fill="none" stroke="#00f" stroke-width=".21"/>
<path d="M46.6 154h76" fill="none" stroke="#00f" stroke-width=".21"/>
<path d="M100.9 140.4v16.3" fill="none" stroke="#00f" stroke-width=".21"/>
<path d="M100.9 156.7h76.1" fill="none" stroke="#00f" stroke-width=".21"/>
<path d="M117.2 162.1h59.8" fill="none" stroke="#00f" stroke-width=".21"/>
<path d="M122.6 167.6h54.4" fill="none" stroke="#00f" stroke-width=".21"/>
<path d="M65.6 170.3h16.3" fill="none" stroke="#00f" stroke-width=".21"/>
<path d="M95.5 143.1v27.2" fill="none" stroke="#00f" stroke-width=".21"/>
<path d="M81.9 170.3h13.6" fill="none" stroke="#00f" stroke-width=".21"/>
<path d="M65.6 183.9v2.7" fill="none" stroke="#00f" stroke-width=".21"/>
<path d="M46.6 186.6h19" fill="none" stroke="#00f" stroke-width=".21"/>
<path d="M117.2 162.1v24.5" fill="none" stroke="#00f" stroke-width=".21"/>
<path d="M65.6 186.6h51.6" fill="none" stroke="#00f" stroke-width=".21"/>
<path d="M81.9 183.9v10.8" fill="none" stroke="#00f" stroke-width=".21"/>
<path d="M46.6 194.7h35.3" fill="none" stroke="#00f" stroke-width=".21"/>
<path d="M122.6 167.6v27.1" fill="none" stroke="#00f" stroke-width=".21"/>
<path d="M81.9 194.7h40.7" fill="none" stroke="#00f" stroke-width=".21"/>
<path d="M100.9 156.7v43.5" fill="none" stroke="#00f" stroke-width=".21"/>
<path d="M100.9 200.2h76.1" fill="none" stroke="#00f" stroke-width=".21"/>
<path d="M49.3 69.8v135.8" fill="none" stroke="#00f" stroke-width=".21"/>
<path d="M49.3 205.6h127.7" fill="none" stroke="#00f" stroke-width=".21"/>
<path d="M46.6 211h130.4" fill="none" stroke="#00f" stroke-width=".21"/>
<path d="M46.6 216.5h130.4" fill="none" stroke="#00f" stroke-width=".21"/>
<path d="M160.7 221.9h16.3" fill="none" stroke="#00f" stroke-width=".21"/>
<path d="M46.6 224.6h122.2" fill="none" stroke="#00f" stroke-width=".21"/>
<path d="M174.2 227.3h2.8" fill="none" stroke="#00f" stroke-width=".21"/>
<path d="M174.2 227.3v2.7" fill="none" stroke="#00f" stroke-width=".21"/>
<path d="M46.6 230h127.6" fill="none" stroke="#00f" stroke-width=".21"/>
<path d="M168.8 224.6v8.1" fill="none" stroke="#00f" stroke-width=".21"/>
<path d="M168.8 232.7h8.2" fill="none" stroke="#00f" stroke-width=".21"/>
<path d="M160.7 221.9v16.3" fill="none" stroke="#00f" stroke-width=".21"/>
<path d="M46.6 238.2h114.1" fill="none" stroke="#00f" stroke-width=".21"/>
<path d="M64.9 185.9h1.4v1.4h-1.4zM73.1 77.3h1.4v1.4h-1.4zM73.1 104.4h1.4v1.4h-1.4zM81.2 169.6h1.4v1.4h-1.4zM81.2 194.1h1.4v1.4h-1.4zM94.8 104.4h1.4v1.4h-1.4zM94.8 109.9h1.4v1.4h-1.4zM94.8 142.5h1.4v1.3h-1.4zM100.2 104.4h1.4v1.4h-1.4zM100.2 120.7h1.4v1.4h-1.4zM100.2 126.2h1.4v1.4h-1.4zM100.2 139.7h1.4v1.4h-1.4zM100.2 156h1.4v1.4h-1.4zM138.3 88.1h1.4v1.4h-1.4zM138.3 104.4h1.4v1.4h-1.4zM138.3 142.5h1.4v1.3h-1.4zM146.4 88.1h1.4v1.4h-1.4zM154.6 52.8h1.4v1.4h-1.4zM154.6 63.7h1.4v1.4h-1.4z" fill-rule="evenodd" fill="#00f"/>
<path d="M5.9 243.6h40.7" fill="none" stroke="#0000c8" stroke-width=".21"/>
<path d="M5.9 45.3v198.3" fill="none" stroke="#0000c8" stroke-width=".21"/>
<path d="M5.9 45.3h40.7" fill="none" stroke="#0000c8" stroke-width=".21"/>
<path d="M46.6 45.3v198.3" fill="none" stroke="#0000c8" stroke-width=".21"/>
<path d="M163.4 173h35.3" fill="none" stroke="#0000c8" stroke-width=".21"/>
<path d="M163.4 137.7v35.3" fill="none" stroke="#0000c8" stroke-width=".21"/>
<path d="M163.4 137.7h35.3" fill="none" stroke="#0000c8" stroke-width=".21"/>
<path d="M198.7 137.7v35.3" fill="none" stroke="#0000c8" stroke-width=".21"/>
<path d="M163.4 243.6h35.3" fill="none" stroke="#0000c8" stroke-width=".21"/>
<path d="M163.4 186.6v57" fill="none" stroke="#0000c8" stroke-width=".21"/>
<path d="M163.4 186.6h35.3" fill="none" stroke="#0000c8" stroke-width=".21"/>
<path d="M198.7 186.6v57" fill="none" stroke="#0000c8" stroke-width=".21"/>
<path d="M163.4 69.8h29.9" fill="none" stroke="#0000c8" stroke-width=".21"/>
<path d="M163.4 45.3v24.5" fill="none" stroke="#0000c8" stroke-width=".21"/>
<path d="M163.4 45.3h29.9" fill="none" stroke="#0000c8" stroke-width=".21"/>
<path d="M193.3 45.3v24.5" fill="none" stroke="#0000c8" stroke-width=".21"/>
<path d="M163.4 132.2h40.7" fill="none" stroke="#0000c8" stroke-width=".21"/>
<path d="M163.4 91.5v40.7" fill="none" stroke="#0000c8" stroke-width=".21"/>
<path d="M163.4 91.5h40.7" fill="none" stroke="#0000c8" stroke-width=".21"/>
<path d="M204.1 91.5v40.7" fill="none" stroke="#0000c8" stroke-width=".21"/>
<path d="M3.1 246.3h203.7" fill="none" stroke="#0000c8" stroke-width=".21"/>
<path d="M3.1 42.6v203.7" fill="none" stroke="#0000c8" stroke-width=".21"/>
<path d="M3.1 42.6h203.7" fill="none" stroke="#0000c8" stroke-width=".21"/>
<path d="M206.8 42.6v203.7" fill="none" stroke="#0000c8" stroke-width=".21"/>
<text font-size="4.2" fill="#0000c8" x="24.8" y="296.3">--- C:\Users\maked\OneDrive\Документы\BP2019-2020\sch\master var 2.asc ---</text>
<g font-size="3.9" fill="#0000c8">
<text x="7.2" y="49.7">Arduino Mega 2560</text>
<text x="167.4" y="49.7">Water Pump</text>
<text x="7.2" y="54.4">Master</text>
<text x="164.7" y="97.2">Supply Tank</text>
<text x="164.7" y="101.9">Water Level Sensor</text>
<text x="164.7" y="106.7">HC-SRO4</text>
<text x="166.1" y="142">Real-Time Clock</text>
<text x="166.1" y="146.7">DS3231</text>
<text x="164.7" y="190.8">NRF24L01</text>
<text x="164.7" y="195.6">Wireless module</text>
</g>
<g font-size="3.9">
<text x="37.8" y="55.1">Vin</text>
<text x="148.4" y="55.1">D1</text>
<text x="166.6" y="55.1">+PUMP</text>
<text x="39.1" y="63.2">5V</text>
<text x="138.3" y="66">1N4007</text>
<text x="166.6" y="66">-PUMP</text>
<text x="35.3" y="71.4">3.3V</text>
<text x="35.3" y="79.5">GND</text>
<text x="156.6" y="82.2">MOSFET</text>
<text x="118.8" y="85.3">100R</text>
<text x="156.6" y="89">IRFZ44NPBF</text>
<text x="38.8" y="90.4">D2</text>
<text x="60.1" y="96.5">10kR</text>
<text x="75" y="98.8">BUTTON</text>
<text x="142.3" y="97.2">10kR</text>
<text x="40.6" y="106.7">D3</text>
<text x="68.7" y="111.1">LED1</text>
<text x="177.5" y="112.1">Vcc</text>
<text x="56.3" y="117.9">220R</text>
<text x="177.5" y="117.5">Trig</text>
<text x="38.8" y="123">D4</text>
<text x="179.3" y="123">Echo</text>
<text x="68.7" y="130.1">LED2</text>
<text x="177.5" y="128.4">GND</text>
<text x="57.7" y="136.9">2kR</text>
<text x="146.7" y="133.8">3.3V</text>
<text x="38.8" y="142">D5</text>
<text x="130.9" y="138.3">X1</text>
<text x="141.7" y="138.3">X2</text>
<text x="38.8" y="147.4">D6</text>
<text x="40.6" y="155.5">D7</text>
<text x="177.5" y="152.8">Vcc</text>
<text x="177.5" y="158.3">GND</text>
<text x="177.5" y="163.7">SCL</text>
<text x="179.3" y="169.1">SDA</text>
<text x="52" y="175.3">10kR</text>
<text x="68.3" y="175.3">10kR</text>
<text x="25.8" y="188.1">D20/SDA</text>
<text x="26.6" y="196.3">D21/SCL</text>
<text x="177.5" y="201.7">GND</text>
<text x="177.5" y="207.1">Vcc</text>
<text x="36.3" y="212.6">D48</text>
<text x="177.5" y="212.6">CE</text>
<text x="36.3" y="218">D49</text>
<text x="177.5" y="218">CS</text>
<text x="24.9" y="226.1">D50/MISO</text>
<text x="177.5" y="223.4">SCK</text>
<text x="23" y="231.6">D51/MOSI</text>
<text x="177.5" y="228.9">MOSI</text>
<text x="26.1" y="239.7">D52/SCK</text>
<text x="179.3" y="234.3">MISO</text>
</g>
</svg>
